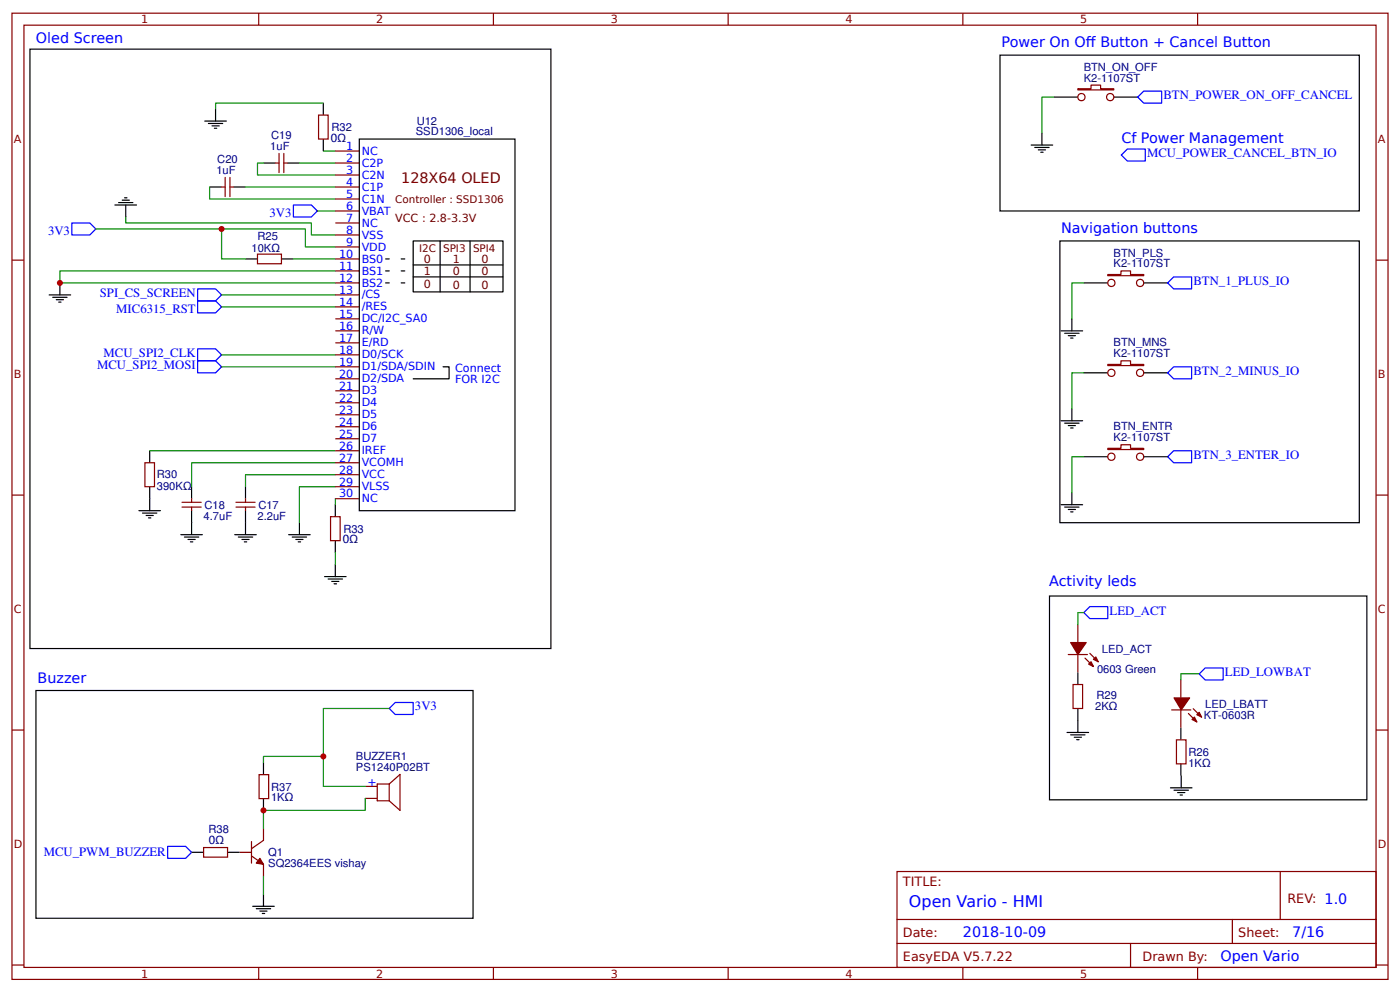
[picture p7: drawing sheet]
<svg xmlns="http://www.w3.org/2000/svg" width="309mm" height="219mm" viewBox="0 0 309 219" stroke-linecap="round" stroke-linejoin="round" font-family="sans-serif">
<g fill="none" stroke="#800" stroke-width=".26">
<path d="M2.6 2.9h304.1v213.3h-304.1zM5.3 5.6h298.7v207.9h-298.7zM57.1 2.9v2.7M109 2.9v2.7M160.9 2.9v2.7M212.7 2.9v2.7M238.1 19.6h2.9v-.8h2.2v.8h2.9v.2h-8zM264.6 2.9v2.7M49.7 39.2v4.2M50.8 39.2v4.2M60.9 36h.7M61.6 33.9v4.2"/>
<path d="M62.7 33.9v4.2M62.7 36h.8M70.4 25.4h2.1v5.3h-2.1zM74.1 36h5.3M74.1 33.3h5.3M74.1 38.6h5.3M2.6 57.4h2.7M48.9 41.3h.8M50.8 41.3h.8M56.9 56.1h5.3v2.1h-5.3zM74.1 41.3h5.3M74.1 43.9h5.3"/>
<path d="M74.1 46.6h5.3M74.1 49.2h5.3M74.1 51.9h5.3M74.1 54.5h5.3M74.1 57.1h5.3M74.1 59.8h5.3M304 57.4h2.7M74.1 62.4h5.3M74.1 65.1h5.3M74.1 67.7h5.3M74.1 70.4h5.3M74.1 73h5.3"/>
<path d="M74.1 75.7h5.3M74.1 78.3h5.3M244.7 60.6h2.9v-.8h2.2v.8h2.9v.3h-8zM74.1 81h5.3M74.1 83.6h5.3M74.1 86.3h5.3M74.1 88.9h5.3M74.1 91.5h5.3M74.1 94.2h5.3M74.1 96.8h5.3M74.1 99.5h5.3M244.7 80.4h2.9v-.8h2.2v.8h2.9v.3h-8z"/>
<path d="M244.7 99h2.9v-.8h2.2v.8h2.9v.2h-8zM2.6 109.3h2.7M32 102.1h2.1v5.3h-2.1zM40.2 111.9h4.2M40.2 110.9h4.2M42.3 110.1v.8M42.3 111.9v.8M52.1 111.9h4.3M52.1 110.9h4.3M54.2 110.1v.8M54.2 111.9v.8M73 114h2.1v5.3h-2.1z"/>
<path d="M74.1 102.1h5.3M74.1 104.8h5.3M74.1 107.4h5.3M74.1 110.1h5.3M304 109.3h2.7M238.1 137.8v4M236 144.5h4.2M237.1 151.1h2.1v5.3h-2.1zM238.1 144.5v3.9M239.7 145.3l1.9 1.8M240.8 144.2l1.8 1.8M258.8 156.7h4.3"/>
<path d="M260.9 150v4M260.9 156.6v4M262.6 157.5l1.8 1.8M263.6 156.4l1.9 1.9M2.6 161.1h2.7M57.2 171h2.2v5.3h-2.2zM80.7 173.6h2.6M80.7 176.2h2.6M86 173l2.4-2.1v8l-2.4-2.2M86 173v3.7M86 173h-2.7v3.7h2.7M259.9 163.3h2.1v5.3h-2.1z"/>
<path d="M304 161.1h2.7M45 187.1h5.3v2.1h-5.3zM52.9 188.1h2.7M55.6 188.9l2.6 1.9v2.6M55.6 185.7v4.8M58.2 182.8v2.7l-2.6 1.8M198.2 192.4h105.8v21.1h-105.8zM282.8 192.4v10.5M2.6 213h2.7M57.1 213.5v2.7M109 213.5v2.7M160.9 213.5v2.7"/>
<path d="M198.2 202.9h105.8M198.2 208.2h105.8M212.7 213.5v2.7M249.8 208.2v5.3M264.6 213.5v2.7M272.3 202.9v5.3M304 213h2.7"/>
<circle cx="238.9" cy="21.4" r=".8"/>
<circle cx="245.3" cy="21.4" r=".8"/>
<circle cx="245.5" cy="62.4" r=".8"/>
<circle cx="251.9" cy="62.4" r=".8"/>
<circle cx="245.5" cy="82.3" r=".8"/>
<circle cx="251.9" cy="82.3" r=".8"/>
<circle cx="245.5" cy="100.8" r=".8"/>
<circle cx="251.9" cy="100.8" r=".8"/>
</g>
<g fill="none" stroke="#00f" stroke-width=".26">
<path d="M247.7 34.2l1.4-1.3h3.9v2.6h-3.9zM251.4 21.4l1.3-1.3h3.9v2.7h-3.9zM15.9 49.2h3.9l1.4 1.3-1.4 1.4h-3.9zM64.8 45.2h4l1.3 1.4-1.3 1.3h-4zM43.7 63.8h3.9l1.3 1.3-1.3 1.3h-3.9zM43.7 66.4h3.9l1.3 1.3-1.3 1.4h-3.9zM43.7 77h3.9l1.3 1.3-1.3 1.3h-3.9zM43.7 79.6h3.9l1.3 1.4-1.3 1.3h-3.9zM259.3 61.1h4v2.7h-4l-1.3-1.4zM259.3 81h4v2.6h-4l-1.3-1.3zM258 100.8l1.3-1.3h4v2.6h-4zM239.4 135.2l1.4-1.3h3.9v2.6h-3.9z"/>
<path d="M86 156.4l1.3-1.4h4v2.7h-4zM264.9 148.7l1.4-1.3h3.9v2.7h-3.9zM37 186.8h4l1.3 1.3-1.3 1.3h-4z"/>
</g>
<g fill="none" stroke="#000" stroke-width=".26">
<path d="M6.6 10.8h115.1v132.3h-115.1zM220.9 12.2h79.4v34.4h-79.4zM45.2 26.7h4.8M46 27.3h3.2M46.8 27.8h1.6M47.4 28.3h.5M47.6 24.1v2.6M58.2 36h2.7M63.5 36h2.6M71.4 22.8v2.6M71.4 30.7v2.6M79.4 30.7h34.4v82h-34.4z"/>
<path d="M227.8 32h4.8M228.6 32.5h3.2M229.4 33.1h1.6M229.9 33.6h.6M230.2 29.4v2.6M232.8 21.4h5.3M246.1 21.4h5.3M25.4 45.2h4.8M26.2 44.7h3.2M27 44.2h1.6M27.5 43.7h.5M27.8 45.2v2.7"/>
<path d="M46.3 41.3h2.6M51.6 41.3h2.6M54.2 57.1h2.7M62.2 57.1h2.6M91.3 53.2h19.8v11.2h-19.8zM91.3 58.5h19.8M97.2 53.2v11.2M103.8 53.2v11.2M234.2 53.2h66.1v62.2h-66.1zM10.8 65.1h4.8M11.6 65.6h3.2M12.4 66.1h1.6"/>
<path d="M13 66.7h.5M13.2 62.4v2.7M91.3 61.1h19.8M234.4 73h4.8M235.2 73.6h3.2M236 74.1h1.6M236.5 74.6h.6M236.8 70.4v2.6M239.4 62.4h5.3M252.7 62.4h5.3M33.1 99.5v2.6M97.9 81h1.3v2.6h-7.9"/>
<path d="M234.4 92.9h4.8M235.2 93.4h3.2M236 93.9h1.6M236.5 94.5h.6M236.8 90.2v2.7M239.4 82.3h5.3M252.7 82.3h5.3M30.7 112.7h4.8M31.5 113.2h3.2M32.3 113.8h1.6M32.8 114.3h.5M33.1 107.4v5.3"/>
<path d="M40 118h4.7M40.7 118.5h3.2M41.5 119.1h1.6M42.1 119.6h.5M42.3 107.4v2.7M42.3 112.7v5.3M51.9 118h4.7M52.7 118.5h3.1M53.4 119.1h1.6M54 119.6h.5M54.2 107.4v2.7M54.2 112.7v5.3"/>
<path d="M63.8 118h4.7M64.6 118.5h3.1M65.4 119.1h1.5M65.9 119.6h.5M66.1 115.4v2.6M74.1 111.4v2.6M74.1 119.3v2.7M234.4 111.4h4.8M235.2 111.9h3.2M236 112.4h1.6M236.5 113h.6M236.8 108.7v2.7"/>
<path d="M239.4 100.8h5.3M252.7 100.8h5.3M71.7 127.3h4.8M72.5 127.8h3.2M73.3 128.3h1.6M73.8 128.9h.5M74.1 124.6v2.7M231.9 131.5h70.1v45h-70.1zM7.9 152.4h96.6v50.3h-96.6zM238.1 148.4v2.7M238.1 156.4v5.3M58.2 168.3v2.6"/>
<path d="M58.2 176.2v2.7M235.7 161.7h4.8M236.5 162.2h3.2M237.3 162.7h1.6M237.9 163.2h.5M258.6 173.9h4.7M259.4 174.4h3.2M260.2 174.9h1.6M260.7 175.5h.5M260.9 160.6v2.6M260.9 168.5v2.7M261 171.2v2.7"/>
<path d="M42.3 188.1h2.7M50.3 188.1h2.6M58.2 197.4v2.6M55.8 200h4.8M56.6 200.6h3.2M57.4 201.1h1.6M57.9 201.6h.6"/>
</g>
<g fill="none" stroke="#080" stroke-width=".26">
<path d="M58.2 36h-1.3v2.6h17.2M66.1 36h8M71.4 22.8h-23.8v1.3M71.4 33.3h2.7M232.8 21.4h-2.6v8M21.2 50.5h46.3v4h6.6M27.8 47.9v1.3h41v2.7h5.3M46.3 41.3v2.6h27.8M48.9 50.5v6.6h5.3M54.2 41.3h19.9M64.8 57.1h9.3M70.1 46.6h4"/>
<path d="M74.1 59.8h-60.9v2.6h60.9M48.9 78.3h25.2M48.9 65.1h25.2M48.9 67.7h25.2M239.4 62.4h-2.6v8M33.1 99.5h41M48.9 81h25.2M239.4 82.3h-2.6v7.9M74.1 107.4h-8v8M74.1 104.8h-19.9v2.6M74.1 102.1h-31.8v5.3M74.1 110.1v1.3"/>
<path d="M239.4 100.8h-2.6v7.9M74.1 122v2.6M239.4 135.2h-1.3v2.6M86 156.4h-14.6v10.6M264.8 148.7h-3.9v1.3M58.2 168.3v-1.3h13.2v6.6h9.3M80.7 176.2v2.7h-22.5v3.9M58.2 193.4v4"/>
</g>
<g fill="#800" stroke="#800" stroke-width=".26">
<path d="M240.5 146.6l.5-.6 .6 1.1z"/>
<path d="M241.6 145.5l.5-.5 .5 1z"/>
<path d="M236.5 141.8h3.5l-1.9 2.7z"/>
<path d="M263.3 158.8l.6-.5 .5 1z"/>
<path d="M264.4 157.7l.5-.5 .6 1.1z"/>
<path d="M259.4 154h3.4l-1.8 2.7z"/>
<path d="M57.4 189.4l.8 1.4-1.6-.3z"/>
</g>
<path d="M85.2 59.8h4.8M85.2 57.1h5.3M85.2 62.4h5.8" fill="none" stroke="#000" stroke-width=".26" stroke-dasharray=".8 2.6"/>
<g fill="#c00">
<circle cx="58.2" cy="178.9" r=".66"/>
<circle cx="48.9" cy="50.5" r=".66"/>
<circle cx="13.2" cy="62.4" r=".66"/>
<circle cx="71.4" cy="167" r=".66"/>
</g>
<text font-size="3.5" fill="#00f" x="200.8" y="200.3">Open Vario - HMI</text>
<g font-size="3.2" fill="#00f">
<text x="7.9" y="9.5">Oled Screen</text>
<text x="221.3" y="10.4">Power On Of Button + Cancel Button</text>
<text x="239.9" y="10.4">f</text>
<text x="247.7" y="31.6">Cf Power Management</text>
<text x="234.4" y="51.3">Navigation buttons</text>
<text x="231.8" y="129.4">Activity leds</text>
<text x="8.3" y="150.6">Buzzer</text>
<text x="212.7" y="206.9">2018-10-09</text>
<text x="285.5" y="206.9">7/16</text>
<text x="269.6" y="212.2">Open Vario</text>
</g>
<text font-size="3.2" fill="#600" x="88.6" y="40.5">128X64 OLED</text>
<g font-size="2.8" fill="#00f">
<text x="257" y="22">BTN_POWER_ON_OFF_CANCEL</text>
<text x="253.4" y="34.7">MCU_POWER_CANCEL_BTN_IO</text>
<text x="59.6" y="47.9">3V3</text>
<text x="10.6" y="51.9">3V3</text>
<text x="22.1" y="65.6">SPI_CS_SCREEN</text>
<text x="263.7" y="63">BTN_1_PLUS_IO</text>
<text x="25.7" y="69.1">MIC6315_RST</text>
<text x="21.4" y="81.5">MCU_SPI2_MOSI</text>
<text x="22.9" y="78.9">MCU_SPI2_CLK</text>
<text x="263.7" y="82.8">BTN_2_MINUS_IO</text>
<text x="263.7" y="101.3">BTN_3_ENTER_IO</text>
<text x="245.1" y="135.7">LED_ACT</text>
<text x="270.6" y="149.3">LED_LOWBAT</text>
<text x="91.7" y="156.7">3V3</text>
<text x="9.7" y="188.9">MCU_PWM_BUZZER</text>
</g>
<g font-size="2.8" fill="#800">
<text x="199.5" y="195.5">TITLE:</text>
<text x="284.4" y="199.2">REV: 1.0</text>
<text x="199.5" y="206.9">Date:</text>
<text x="273.6" y="206.9">Sheet:</text>
<text x="199.5" y="212.2">EasyEDA V5.7.22</text>
<text x="252.4" y="212.2">Drawn By:</text>
</g>
<g font-size="2.5" fill="#800">
<text x="31.2" y="5.2">1</text>
<text x="83.1" y="5.2">2</text>
<text x="134.9" y="5.2">3</text>
<text x="186.8" y="5.2">4</text>
<text x="238.7" y="5.2">5</text>
<text x="3" y="31.5">A</text>
<text x="304.4" y="31.5">A</text>
<text x="3" y="83.3">B</text>
<text x="304.4" y="83.3">B</text>
<text x="3" y="135.2">C</text>
<text x="304.4" y="135.2">C</text>
<text x="3" y="187.1">D</text>
<text x="304.4" y="187.1">D</text>
<text x="31.2" y="215.8">1</text>
<text x="83.1" y="215.8">2</text>
<text x="134.9" y="215.8">3</text>
<text x="186.8" y="215.8">4</text>
<text x="238.7" y="215.8">5</text>
</g>
<g font-size="2.5" fill="#000080">
<text x="239.4" y="18">K2-1107ST</text>
<text x="239.4" y="15.6">BTN_ON_OFF</text>
<text x="73.2" y="28.9">R32</text>
<text x="91.9" y="29.9">SSD1306_local</text>
<text x="92.1" y="27.5">U12</text>
<text x="48" y="35.9">C20</text>
<text x="59.7" y="33.1">1uF</text>
<text x="59.9" y="30.7">C19</text>
<text x="73" y="31.3">0Ω</text>
<text x="47.8" y="38.4">1uF</text>
<text x="56.9" y="53">R25</text>
<text x="55.6" y="55.7">10KΩ</text>
<text x="246" y="59">K2-1107ST</text>
<text x="246" y="56.6">BTN_PLS</text>
<text x="246" y="76.5">BTN_MNS</text>
<text x="246" y="78.8">K2-1107ST</text>
<text x="246" y="95">BTN_ENTR</text>
<text x="246" y="97.4">K2-1107ST</text>
<text x="34.7" y="105.6">R30</text>
<text x="34.7" y="108">390KΩ</text>
<text x="45.2" y="112.2">C18</text>
<text x="57.1" y="112.2">C17</text>
<text x="45" y="114.7">4.7uF</text>
<text x="56.9" y="114.7">2.2uF</text>
<text x="75.7" y="120">0Ω</text>
<text x="75.9" y="117.5">R33</text>
<text x="242.4" y="148.4">0603 Green</text>
<text x="243.4" y="144.1">LED_ACT</text>
<text x="242.2" y="154.3">R29</text>
<text x="242" y="156.6">2KΩ</text>
<text x="266" y="158.7">KT-0603R</text>
<text x="266.3" y="156.3">LED_LBATT</text>
<text x="78.6" y="167.7">BUZZER1</text>
<text x="262.6" y="166.8">R26</text>
<text x="78.6" y="170.1">PS1240P02BT</text>
<text x="262.6" y="169.2">1KΩ</text>
<text x="59.9" y="176.9">1KΩ</text>
<text x="59.9" y="174.5">R37</text>
<text x="46" y="183.9">R38</text>
<text x="46" y="186.3">0Ω</text>
<text x="59.3" y="191.4">SQ2364EES vishay</text>
<text x="59.3" y="188.9">Q1</text>
</g>
<g font-size="2.5" fill="#00f">
<text x="76.5" y="33.1">1</text>
<text x="76.5" y="35.7">2</text>
<text x="79.9" y="34.1">NC</text>
<text x="76.5" y="38.4">3</text>
<text x="76.5" y="41">4</text>
<text x="79.9" y="36.8">C2P</text>
<text x="79.9" y="39.4">C2N</text>
<text x="76.5" y="43.7">5</text>
<text x="76.5" y="46.3">6</text>
<text x="79.9" y="42.1">C1P</text>
<text x="79.9" y="44.7">C1N</text>
<text x="79.9" y="47.4">VBAT</text>
<text x="76.5" y="48.9">7</text>
<text x="76.5" y="51.6">8</text>
<text x="79.9" y="50">NC</text>
<text x="79.9" y="52.7">VSS</text>
<text x="74.9" y="56.9">10</text>
<text x="74.9" y="59.5">11</text>
<text x="76.5" y="54.2">9</text>
<text x="79.9" y="55.3">VDD</text>
<text x="79.9" y="57.9">BS0</text>
<text x="74.9" y="62.2">12</text>
<text x="74.9" y="64.8">13</text>
<text x="79.9" y="60.6">BS1</text>
<text x="79.9" y="63.2">BS2</text>
<text x="79.9" y="65.9">/CS</text>
<text x="74.9" y="67.5">14</text>
<text x="74.9" y="70.1">15</text>
<text x="79.9" y="68.5">/RES</text>
<text x="79.9" y="71.2">DC/I2C_SA0</text>
<text x="74.9" y="72.8">16</text>
<text x="74.9" y="75.4">17</text>
<text x="79.9" y="73.8">R/W</text>
<text x="79.9" y="76.5">E/RD</text>
<text x="74.9" y="78.1">18</text>
<text x="74.9" y="80.7">19</text>
<text x="74.9" y="83.3">20</text>
<text x="79.9" y="79.1">D0/SCK</text>
<text x="79.9" y="81.8">D1/SDA/SDIN</text>
<text x="100.5" y="82.1">Connect</text>
<text x="74.9" y="86">21</text>
<text x="74.9" y="88.6">22</text>
<text x="79.9" y="84.4">D2/SDA</text>
<text x="79.9" y="87">D3</text>
<text x="79.9" y="89.7">D4</text>
<text x="100.5" y="84.6">FOR I2C</text>
<text x="74.9" y="91.3">23</text>
<text x="74.9" y="93.9">24</text>
<text x="79.9" y="92.3">D5</text>
<text x="79.9" y="95">D6</text>
<text x="74.9" y="96.6">25</text>
<text x="74.9" y="99.2">26</text>
<text x="74.9" y="101.9">27</text>
<text x="79.9" y="97.6">D7</text>
<text x="79.9" y="100.3">IREF</text>
<text x="74.9" y="104.5">28</text>
<text x="74.9" y="107.2">29</text>
<text x="79.9" y="102.9">VCOMH</text>
<text x="79.9" y="105.6">VCC</text>
<text x="74.9" y="109.8">30</text>
<text x="79.9" y="108.2">VLSS</text>
<text x="79.9" y="110.9">NC</text>
<text x="81.2" y="173.6">+</text>
</g>
<g font-size="2.5" fill="#600">
<text x="87.3" y="49.1">VCC : 2.8-3.3V</text>
<text x="93.7" y="58">0</text>
<text x="100" y="58">1</text>
<text x="106.4" y="58">0</text>
<text x="93.7" y="63.5">0</text>
<text x="93.7" y="60.7">1</text>
<text x="100" y="60.7">0</text>
<text x="100" y="63.9">0</text>
<text x="106.4" y="60.7">0</text>
<text x="106.4" y="63.9">0</text>
</g>
<g font-size="2.3" fill="#600">
<text x="87.3" y="44.9">Controller : SSD1306</text>
<text x="92.6" y="55.5">I2C</text>
<text x="97.9" y="55.5">SPI3</text>
<text x="104.5" y="55.5">SPI4</text>
</g>
</svg>
